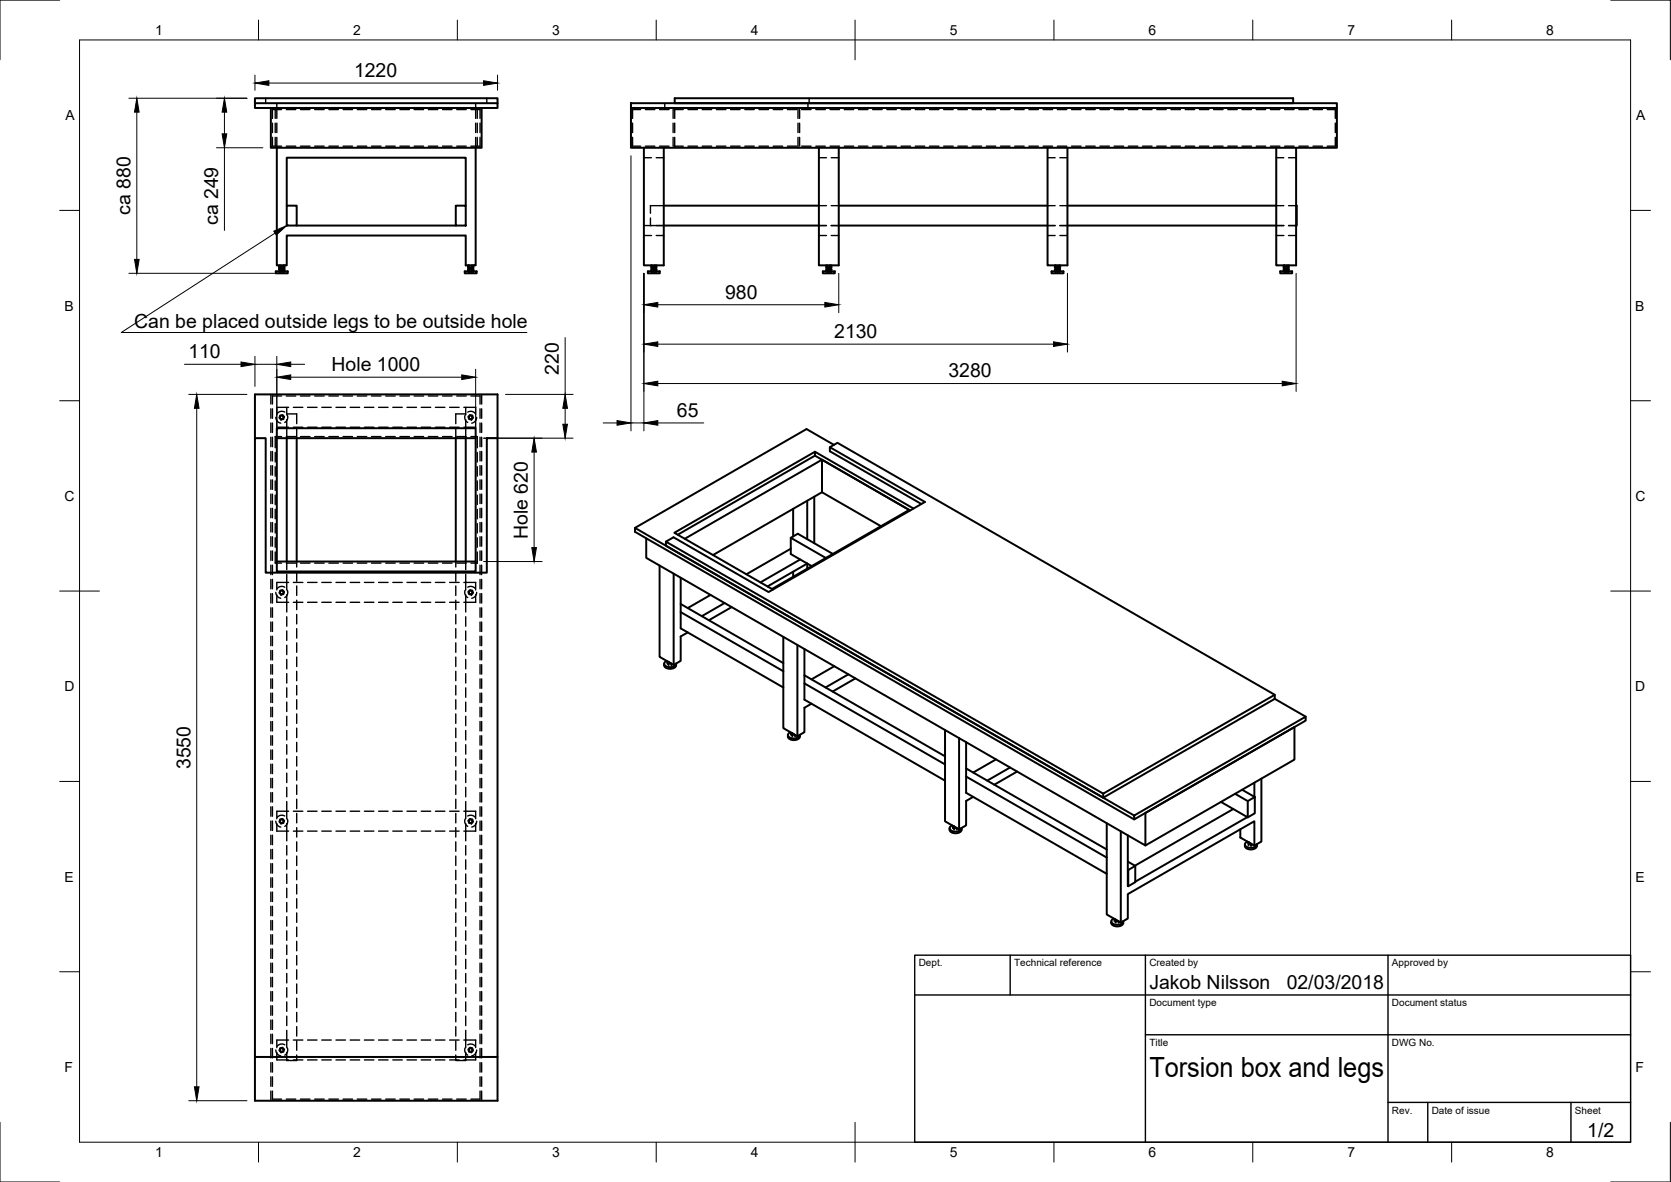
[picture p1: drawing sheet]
<svg xmlns="http://www.w3.org/2000/svg" width="420mm" height="297mm" viewBox="0 0 420 297" stroke-linecap="round" stroke-linejoin="round" font-family="sans-serif">
<!-- layer: Visible -->
<g fill="none" stroke="#000" stroke-width=".5">
<path d="M64.1 25.9v-1.2h61v1.2M64.1 25.9h61v1.2h-61zM68.1 27.1h53v10h-53zM69.6 37.1v29.6h2.5v-7.5h45v7.5h2.5v-29.6M158.6 27.1v10h177.5v-10M158.6 25.9h177.5v1.2h-177.5zM161.9 37.1v29.6h5v-29.6M169.6 24.7h155.5v1.2h-155.5zM205.9 37.1v29.6h5v-29.6M263.4 37.1v29.6h5v-29.6M320.9 37.1v29.6h5v-29.6M72.1 51.7v-12.1h45v12.1"/>
<path d="M72.1 51.7h2.5v5h-2.5zM74.6 56.7h40M114.6 51.7h2.5v5h-2.5zM166.9 56.7h39M166.9 51.7h39M210.9 56.7h52.5M210.9 51.7h52.5M268.4 56.7h52.5M268.4 51.7h52.5M325.9 51.7h.2v5h-.2M69.4 68.2h3v.5h-3zM70.2 66.7v.6h.4"/>
<path d="M70.5 67.3v.4M70.6 66.7v.6h.7M70.6 67.7h-.4v.5M71.3 67.3v.4M71.3 66.7v.6h.2v-.6M71.3 68.2v-.5h.2v.5M71.3 67.7h-.7v.5M116.9 68.2h3v.5h-3zM117.7 66.7v.6h.2v-.6M117.7 68.2v-.5h1.3v.5M117.9 67.7v.5M118 67.3v.4"/>
<path d="M118.6 66.7v.6h-.7M118.6 67.7v.5M118.8 67.3v.4M119 66.7v.6h-.4M162.9 68.2h3v.5h-3zM163.7 66.7v.6h.2M163.9 66.7v.6h.6v-.6M163.9 67.7h-.2v.5M164 67.3v.4M164.5 67.7h-.6v.5M164.5 67.7h.6v.5M164.5 67.7v.5"/>
<path d="M164.8 67.3v.4M165.1 66.7v.6h-.6M206.9 68.2h3v.5h-3zM207.7 66.7v.6h.2M207.9 66.7v.6h.6v-.6M207.9 67.7h-.2v.5M208 67.3v.4M208.5 67.7h-.6v.5M208.5 67.7h.6v.5M208.5 67.7v.5M208.8 67.3v.4M209.1 66.7v.6h-.6"/>
<path d="M264.4 68.2h3v.5h-3zM265.2 66.7v.6h.2M265.4 66.7v.6h.6v-.6M265.4 67.7h-.2v.5M265.5 67.3v.4M266 67.7h-.6v.5M266 67.7h.6v.5M266 67.7v.5M266.3 67.3v.4M266.6 66.7v.6h-.6M321.9 68.2h3v.5h-3zM322.7 66.7v.6h.2"/>
<path d="M322.9 66.7v.6h.6v-.6M322.9 67.7h-.2v.5M323 67.3v.4M323.5 67.7h-.6v.5M323.5 67.7h.6v.5M323.5 67.7v.5M323.8 67.3v.4M324.1 66.7v.6h-.6M64.1 110.1h2.7v33.8h55.6v-33.8h2.7v155.5h-61zM64.1 110.1v-11h61v11M69.6 107.6h50v36h-50zM69.6 110.1h50"/>
<path d="M72.1 110.1v31M74.6 110.1v31M114.6 110.1v31M117.1 110.1v31M204.9 113.5l-35.3 20.4 24.7 14.3M204.9 114.5l23.9 13.8M206.7 115.5v8.2l-27.4 15.8M208.7 112.4l1.9-1.1 109.9 63.3-43.1 24.8-110-63.3 1.9-1.1 23.9 13.8 39.4-22.7-23.9-13.7v1l23 13.3M209.7 111.8l-6.9-4-43.1 24.9M162.5 135.3v4.9l125.5 72.3v-8.2l37.5-21.6v8.2l-37.5 21.6M167.4 136.1v1l110 63.4 43.1-24.9v-1M172.2 135.4l34.5-19.9 21.9 12.6-34.5 19.9"/>
<path d="M198.8 137.9l-11.1 6.4M198.8 135.1l8.8 5.1M199.4 127.9v6.9M203 125.8v9.7M204.7 124.8v11.7M206.7 123.7l14.8 8.5M209.4 139.2l-8.8-5.1-1.8 1v4.1l5.3 3.1M229.7 127.8l-24.8-14.3v1l-34.5 19.9M69.6 141.1h50M165.8 142.1v23l3.6 2 1.8-1v-6.1l1.7-1.1M169.4 144.2v22.9M171.2 145.2v12.7l25.8 14.9"/>
<path d="M171.2 153.8l25.8 14.9M171.2 151.8l25.8 14.8M178.7 149.5l-5.8 3.3M182.2 151.5l-5.7 3.3M184 152.6l-5.8 3.3M199.4 143.7v1.2M201.2 140.6l-10 5.8M203 142.9v-1.3l-10 5.8M167.6 166.1l-.3 .2a.8 .8 0 0 0-.1 .9 .8 .8 0 0 0 .8 .4l.4 .1a1.4 1.4 0 0 0 1.6-1 1.19 1.19 0 0 1-1.5 1.4 1.18 1.18 0 0 1-1.5-1.3M167.8 166.8v-.4l.3 .3v.4M167.9 166.3l-.1 .1M168 166.3l.5 .3"/>
<path d="M168.1 166.4h.1M168.1 166.7l.7 .1v.4M197 160v23l3.5 2 1.8-1v-6.1l1.7-1.1M200.5 162.1v22.9M202.3 163.1v12.7l35.3 20.4M202.3 171.7l35.3 20.4M202.3 169.7l35.3 20.4M209.8 167.4l-5.8 3.3M213.3 169.5l-5.7 3.3M215.1 170.5l-5.7 3.3M320.5 175.6l7.8 4.5M198.1 184.7a1.5 1.5 0 0 0 2.4 1.1 .89 .89 0 0 0 .6-1.1"/>
<path d="M198.7 184l-.3 .2a.8 .8 0 0 0-.1 1 .8 .8 0 0 0 .9 .3l.4 .1a1.4 1.4 0 0 0 1.5-.9M198.9 184.7v-.4l.3 .3v.4M199 184.2l-.1 .1M199.1 184.2l.6 .3M199.2 184.4h.2M199.2 184.6l.7 .1v.4M237.6 183.5v22.9l3.6 2 1.7-1v-6.1l1.8-1M241.2 185.5v22.9M242.9 186.5v12.7l35.4 20.4M242.9 195.1l35.4 20.4M242.9 193.1l35.4 20.4M250.4 190.8l-5.7 3.3"/>
<path d="M254 192.9l-5.8 3.3M255.7 193.9l-5.7 3.3M277.4 199.4v1.1M310.6 199.5l3.1 1.8 1.8-1M312.3 198.5l3.2 1.8M315.4 196.7v3.5M317.2 195.7v15.8l-1.8 1-3.5-2v-2.1M238.8 208.1a1.5 1.5 0 0 0 2.4 1.1 .89 .89 0 0 0 .6-1.1M239.4 207.4l-.4 .2a.8 .8 0 0 0-.1 1 .8 .8 0 0 0 .9 .4h.4a1.4 1.4 0 0 0 1.6-.9M239.6 208.1v-.4l.3 .4v.4M239.7 207.6l-.1 .1M239.8 207.6l.1 .1"/>
<path d="M239.9 208.1h.6M240 207.8l-.1-.1 .4 .2M240.6 208.1v.4M278.3 206.9v22.9l3.5 2 1.8-1v-6.1l31.8-18.3v6.1M281.8 208.9v22.9M283.6 216.5l1.9 1.1v4.1l-1.8 1M283.6 209.9l.1 12.8v-4.1M283.6 218.6h.1M285.2 204.9l43.1-24.8v1l-43.1 24.8zM285.2 204.9l-125.5-72.2v.9l125.5 72.3M285.5 217.6l-1.8 1M310.1 203.3l-24.7 14.3"/>
<path d="M313 212.2a1.5 1.5 0 0 0 2.4 1.1 .89 .89 0 0 0 .6-1.1M313.6 205.3l-28.1 16.3M313.7 211.5l-.4 .2a.8 .8 0 0 0-.1 .9 .8 .8 0 0 0 .9 .4l.4 .1a1.4 1.4 0 0 0 1.5-1M313.7 201.3v4.1l-6.7-3.9M313.9 211.6v.4l.7 .2v.4M313.9 211.6v.8M313.9 211.7h.1M313.9 211.7l.3 .1M314.1 211.8h.1M314.1 211.8l.5 .2M314.7 212.1l-.1 .1M315.1 212.3v.1"/>
<path d="M315.5 200.3v4.1l-1.8 1M280.1 230.8l-.4 .3a.8 .8 0 0 0-.1 .9 .8 .8 0 0 0 .9 .4h.4a1.4 1.4 0 0 0 1.5-.9 1.19 1.19 0 0 1-1.5 1.3 1.18 1.18 0 0 1-1.5-1.3M280.2 231.5v-.4l.3 .4v.4M280.4 231l-.2 .1M280.4 231l.6 .4M280.5 231.2h.2M280.5 231.5h.7M281.2 231.5v.4M64.1 265.6v11h61v-11"/>
</g>
<!-- layer: Hidden -->
<g fill="none" stroke="#000" stroke-width=".35">
<path d="M66.8 24.7v1.2M68.5 30.9v2.4M68.5 34.5v2.2h2.3M69.2 27.5v2.3M69.2 30.9v2.4M69.2 34.5v2.2M69.6 25.9v3.9M69.6 30.9v2.4M69.6 34.5v2.6M70.8 27.5h-2.3v2.3M72 27.5h2.4M72 36.7h2.4"/>
<path d="M75.6 27.5h2.3M75.6 36.7h2.3M79.1 27.5h2.4M79.1 36.7h2.4M82.7 27.5h2.4M82.7 36.7h2.4M86.3 27.5h2.3M86.3 36.7h2.3M89.8 27.5h2.4M89.8 36.7h2.4M93.4 27.5h2.4M93.4 36.7h2.4"/>
<path d="M97 27.5h2.4M97 36.7h2.4M100.6 27.5h2.3M100.6 36.7h2.3M104.1 27.5h2.4M104.1 36.7h2.4M107.7 27.5h2.4M107.7 36.7h2.4M111.3 27.5h2.4M111.3 36.7h2.4M114.8 27.5h2.4M114.8 36.7h2.4"/>
<path d="M118.4 27.5h2.3v2.3M119.6 25.9v3.9M119.6 30.9v2.4M119.6 34.5v2.6M120 27.5v2.3M120 30.9v2.4M120 34.5v2.2M120.7 30.9v2.4M120.7 34.5v2.2h-2.3M122.4 24.7v1.2M159 34.5v2.2h2.1M159 30.9v2.4"/>
<path d="M161.1 27.5h-2.1v2.3M161.9 39.6h1.9M162.3 27.5h2.4M162.3 36.7h2.4M165 39.6h1.9M165.8 27.5h2.4M165.8 36.7h2.4M167.1 25.9v1.2M169.2 27.5v2.3M169.2 30.9v2.4M169.2 34.5v2.2M169.4 27.5h2.4"/>
<path d="M169.4 36.7h2.4M169.6 27.1v2.7M169.6 30.9v2.4M169.6 34.5v2.6M173 27.5h2.4M173 36.7h2.4M176.6 27.5h2.3M176.6 36.7h2.3M180.1 27.5h2.4M180.1 36.7h2.4M183.7 27.5h2.4M183.7 36.7h2.4"/>
<path d="M187.3 27.5h2.4M187.3 36.7h2.4M190.8 27.5h2.4M190.8 36.7h2.4M194.4 27.5h2.4M194.4 36.7h2.4M198 27.5h2.4M198 36.7h2.4M200.6 27.1v2.7M200.6 30.9v2.4M200.6 34.5v2.6M201 27.5v2.3"/>
<path d="M201 30.9v2.4M201 34.5v2.2M201.6 27.5h2.3M201.6 36.7h2.3M203.1 25.9v1.2M203.4 24.7v1.2M205.1 27.5h2.4M205.1 36.7h2.4M205.9 39.6h1.9M208.7 27.5h2.4M208.7 36.7h2.4M209 39.6h1.9"/>
<path d="M212.3 27.5h2.4M212.3 36.7h2.4M215.8 27.5h2.4M215.8 36.7h2.4M219.4 27.5h2.4M219.4 36.7h2.4M223 27.5h2.4M223 36.7h2.4M226.6 27.5h2.3M226.6 36.7h2.3M230.1 27.5h2.4M230.1 36.7h2.4"/>
<path d="M233.7 27.5h2.4M233.7 36.7h2.4M237.3 27.5h2.4M237.3 36.7h2.4M240.9 27.5h2.3M240.9 36.7h2.3M244.4 27.5h2.4M244.4 36.7h2.4M248 27.5h2.4M248 36.7h2.4M251.6 27.5h2.3M251.6 36.7h2.3"/>
<path d="M255.1 27.5h2.4M255.1 36.7h2.4M258.7 27.5h2.4M258.7 36.7h2.4M262.3 27.5h2.4M262.3 36.7h2.4M263.4 39.6h1.9M265.9 27.5h2.3M265.9 36.7h2.3M266.5 39.6h1.9M269.4 27.5h2.4M269.4 36.7h2.4"/>
<path d="M273 27.5h2.4M273 36.7h2.4M276.6 27.5h2.4M276.6 36.7h2.4M280.1 27.5h2.4M280.1 36.7h2.4M283.7 27.5h2.4M283.7 36.7h2.4M287.3 27.5h2.4M287.3 36.7h2.4M290.9 27.5h2.3M290.9 36.7h2.3"/>
<path d="M294.4 27.5h2.4M294.4 36.7h2.4M298 27.5h2.4M298 36.7h2.4M301.6 27.5h2.4M301.6 36.7h2.4M305.1 27.5h2.4M305.1 36.7h2.4M308.7 27.5h2.4M308.7 36.7h2.4M312.3 27.5h2.4M312.3 36.7h2.4"/>
<path d="M315.9 27.5h2.3M315.9 36.7h2.3M319.4 27.5h2.4M319.4 36.7h2.4M320.9 39.6h1.9M323 27.5h2.4M323 36.7h2.4M324 39.6h1.9M326.6 27.5h2.4M326.6 36.7h2.4M330.1 27.5h2.4M330.1 36.7h2.4"/>
<path d="M333.7 27.5h2v2.3M335.7 34.5v2.2h-2M335.7 30.9v2.4M161.9 56.7h5M161.9 59.2h1.9M163.5 54.8v1.9M165 59.2h1.9M166.9 51.7h-3.4v1.9M205.9 56.7h1.9M205.9 59.2h1.9M205.9 51.7h1.9M209 56.7h1.9"/>
<path d="M209 59.2h1.9M209 51.7h1.9M263.4 56.7h1.9M263.4 59.2h1.9M263.4 51.7h1.9M266.5 56.7h1.9M266.5 59.2h1.9M266.5 51.7h1.9M320.9 56.7h1.9M320.9 59.2h1.9M320.9 51.7h1.9M324 56.7h1.9"/>
<path d="M324 59.2h1.9M324 51.7h1.9M70.2 68.2v.1h.4M70.4 66.7v.6M70.4 67.7v.6M70.5 66.7v.6M70.5 67.7v.6M70.6 68.2v.1h.7M71.1 66.7v.6M71.1 67.7v.6M71.3 66.7v.6M71.3 67.7v.6"/>
<path d="M71.3 68.2v.1l.2-.1M117.7 68.2v.1h1.3v-.1M117.9 68.2v.1M118 66.7v.6M118 67.7v.6M118.1 66.7v.6M118.1 67.7v.6M118.6 68.2v.1M118.8 66.7v.6M118.8 67.7v.6M163.7 68.2l.2 .1M163.9 68.2v.1h.6"/>
<path d="M164 66.7v.6M164 67.7v.6M164.3 66.7v.6M164.3 67.7v.6M164.5 68.2v.1M164.8 66.7v.6M164.8 67.7v.6M164.9 66.7v.6M164.9 67.7v.6M165.1 68.2v.1h-.6M207.7 68.2l.2 .1M207.9 68.2v.1h.6"/>
<path d="M208 66.7v.6M208 67.7v.6M208.3 66.7v.6M208.3 67.7v.6M208.5 68.2v.1M208.8 66.7v.6M208.8 67.7v.6M208.9 66.7v.6M208.9 67.7v.6M209.1 68.2v.1h-.6M265.2 68.2l.2 .1M265.4 68.2v.1h.6"/>
<path d="M265.5 66.7v.6M265.5 67.7v.6M265.8 66.7v.6M265.8 67.7v.6M266 68.2v.1M266.3 66.7v.6M266.3 67.7v.6M266.4 66.7v.6M266.4 67.7v.6M266.6 68.2v.1h-.6M322.7 68.2l.2 .1M322.9 68.2v.1h.6"/>
<path d="M323 66.7v.6M323 67.7v.6M323.3 66.7v.6M323.3 67.7v.6M323.5 68.2v.1M323.8 66.7v.6M323.8 67.7v.6M323.9 66.7v.6M323.9 67.7v.6M324.1 68.2v.1h-.6M68.1 99.1v2.4M70.8 99.5h-2.3v2"/>
<path d="M72 99.5h2.4M75.6 99.5h2.3M79.1 99.5h2.4M82.7 99.5h2.4M86.3 99.5h2.3M89.8 99.5h2.4M93.4 99.5h2.4M97 99.5h2.4M100.6 99.5h2.3M104.1 99.5h2.4M107.7 99.5h2.4M111.3 99.5h2.4"/>
<path d="M114.8 99.5h2.4M118.4 99.5h2.3v2M121.1 99.1v2.4M68.1 102.7v2.4M68.1 106.3v2.4M68.1 109.9v2.4M68.1 113.4v2.4M68.1 117v2.4M68.5 102.7v2.4M68.5 106.3v2.4M68.5 109.9v2.4M68.5 113.4v2.4"/>
<path d="M68.5 117v2.4M69.2 113.7v2.4M69.2 117.3v2.4M69.4 104.9l.3 .9 .9 .5M69.6 105.5v1.9h3M70.4 104.3l.7-.1 .4 .5-.2 .7-.7 .1-.4-.5zM70.8 109.7h-1.6v2.8M71.6 103.6l-1-.2-.9 .5M72 109.7h2.4M72.1 102.4v1.9M72.1 105.5v4.6M72.1 104h2.5v2.5"/>
<path d="M72.3 104.4v1l-.7 .8M72.6 102.4h-3v1.9M73.8 107.4h2.3M73.8 102.4h2.3M74.6 107.7v2.4M75.6 109.7h2.3M77.3 107.4h2.4M77.3 102.4h2.4M79.1 109.7h2.4M80.9 107.4h2.4M80.9 102.4h2.4M82.7 109.7h2.4"/>
<path d="M84.5 107.4h2.4M84.5 102.4h2.4M86.3 109.7h2.3M88.1 107.4h2.3M88.1 102.4h2.3M89.8 109.7h2.4M91.6 107.4h2.4M91.6 102.4h2.4M93.4 109.7h2.4M95.2 107.4h2.4M95.2 102.4h2.4M97 109.7h2.4"/>
<path d="M98.8 107.4h2.3M98.8 102.4h2.3M100.6 109.7h2.3M102.3 107.4h2.4M102.3 102.4h2.4M104.1 109.7h2.4M105.9 107.4h2.4M105.9 102.4h2.4M107.7 109.7h2.4M109.5 107.4h2.4M109.5 102.4h2.4M111.3 109.7h2.4"/>
<path d="M113.1 107.4h2.3M113.1 102.4h2.3M114.6 107.7v2.4M114.8 109.7h2.4M116.6 102.4h3v1.9M116.9 104.4v1l.7 .8M117.1 102.4v1.9M117.1 105.5v4.6M117.1 104h-2.5v2.5M117.6 103.6l1-.2 .9 .5M118.1 104.2l.7 .1 .2 .7-.4 .5-.7-.1-.2-.7zM118.4 109.7h1.6v2.8"/>
<path d="M119.6 105.5v1.9h-3M119.9 104.9l-.4 .9-.9 .5M120 113.7v2.4M120 117.3v2.4M120.7 102.7v2.4M120.7 106.3v2.4M120.7 109.9v2.4M120.7 113.4v2.4M120.7 117v2.4M121.1 102.7v2.4M121.1 106.3v2.4M121.1 109.9v2.4"/>
<path d="M121.1 113.4v2.4M121.1 117v2.4M68.1 120.6v2.4M68.1 124.2v2.3M68.1 127.7v2.4M68.1 131.3v2.4M68.1 134.9v2.4M68.1 138.5v2.3M68.5 120.6v2.4M68.5 124.2v2.3M68.5 127.7v2.4M68.5 131.3v2.4"/>
<path d="M68.5 134.9v2.4M68.5 138.5v2.3M69.2 120.9v2.3M69.2 124.4v2.4M69.2 128v2.4M69.2 131.6v2.3M69.2 135.1v2.4M69.2 138.7v2.8h1.6M120 120.9v2.3M120 124.4v2.4M120 128v2.4M120 131.6v2.3"/>
<path d="M120 135.1v2.4M120 138.7v2.8h-1.6M120.7 120.6v2.4M120.7 124.2v2.3M120.7 127.7v2.4M120.7 131.3v2.4M120.7 134.9v2.4M120.7 138.5v2.3M121.1 120.6v2.4M121.1 124.2v2.3M121.1 127.7v2.4M121.1 131.3v2.4"/>
<path d="M121.1 134.9v2.4M121.1 138.5v2.3M68.1 142v2.4M68.1 145.6v2.4M68.1 149.2v2.3M68.1 152.7v2.4M68.1 156.3v2.4M68.1 159.9v2.4M68.5 142v2.4M68.5 145.6v2.4M68.5 149.2v2.3M68.5 152.7v2.4"/>
<path d="M68.5 156.3v2.4M68.5 159.9v2.4M69.4 148.9l.3 .9 .9 .5M69.6 149.5v1.9h3M70.4 148.3l.7-.1 .4 .5-.2 .7-.7 .1-.4-.5zM71.6 147.6l-1-.2-.9 .5M72 141.5h2.4M72.1 141.1v2M72.1 144.3v4M72.1 149.5v4.3M72.1 155v2.4M72.1 158.6v2.3"/>
<path d="M72.3 148.4v1l-.7 .8M72.6 146.4h-3v1.9M73.8 151.4h2.3M73.8 146.4h2.3M74.6 141.1v1.4M74.6 143.7v2.4M74.6 147.3v2.3M74.6 150.8v2.4M74.6 154.4v2.4M74.6 158v2.4M75.6 141.5h2.3M77.3 151.4h2.4"/>
<path d="M77.3 146.4h2.4M79.1 141.5h2.4M80.9 151.4h2.4M80.9 146.4h2.4M82.7 141.5h2.4M84.5 151.4h2.4M84.5 146.4h2.4M86.3 141.5h2.3M88.1 151.4h2.3M88.1 146.4h2.3M89.8 141.5h2.4M91.6 151.4h2.4"/>
<path d="M91.6 146.4h2.4M93.4 141.5h2.4M95.2 151.4h2.4M95.2 146.4h2.4M97 141.5h2.4M98.8 151.4h2.3M98.8 146.4h2.3M100.6 141.5h2.3M102.3 151.4h2.4M102.3 146.4h2.4M104.1 141.5h2.4M105.9 151.4h2.4"/>
<path d="M105.9 146.4h2.4M107.7 141.5h2.4M109.5 151.4h2.4M109.5 146.4h2.4M111.3 141.5h2.4M113.1 151.4h2.3M113.1 146.4h2.3M114.6 141.1v1.4M114.6 143.7v2.4M114.6 147.3v2.3M114.6 150.8v2.4M114.6 154.4v2.4"/>
<path d="M114.6 158v2.4M114.8 141.5h2.4M116.6 146.4h3v1.9M116.9 148.4v1l.7 .8M117.1 141.1v2M117.1 144.3v4M117.1 149.5v4.3M117.1 155v2.4M117.1 158.6v2.3M117.6 147.6l1-.2 .9 .5M118.1 148.2l.7 .1 .2 .7-.4 .5-.7-.1-.2-.7zM119.6 149.5v1.9h-3"/>
<path d="M119.9 148.9l-.4 .9-.9 .5M120.7 142v2.4M120.7 145.6v2.4M120.7 149.2v2.3M120.7 152.7v2.4M120.7 156.3v2.4M120.7 159.9v2.4M121.1 142v2.4M121.1 145.6v2.4M121.1 149.2v2.3M121.1 152.7v2.4M121.1 156.3v2.4"/>
<path d="M121.1 159.9v2.4M68.1 163.5v2.3M68.1 167v2.4M68.1 170.6v2.4M68.1 174.2v2.4M68.1 177.7v2.4M68.5 163.5v2.3M68.5 167v2.4M68.5 170.6v2.4M68.5 174.2v2.4M68.5 177.7v2.4M72.1 162.1v2.4"/>
<path d="M72.1 165.7v2.4M72.1 169.3v2.4M72.1 172.9v2.3M72.1 176.4v2.4M72.1 180v2.4M74.6 161.5v2.4M74.6 165.1v2.4M74.6 168.7v2.4M74.6 172.3v2.3M74.6 175.8v2.4M74.6 179.4v2.4M114.6 161.5v2.4"/>
<path d="M114.6 165.1v2.4M114.6 168.7v2.4M114.6 172.3v2.3M114.6 175.8v2.4M114.6 179.4v2.4M117.1 162.1v2.4M117.1 165.7v2.4M117.1 169.3v2.4M117.1 172.9v2.3M117.1 176.4v2.4M117.1 180v2.4M120.7 163.5v2.3"/>
<path d="M120.7 167v2.4M120.7 170.6v2.4M120.7 174.2v2.4M120.7 177.7v2.4M121.1 163.5v2.3M121.1 167v2.4M121.1 170.6v2.4M121.1 174.2v2.4M121.1 177.7v2.4M68.1 181.3v2.4M68.1 184.9v2.4M68.1 188.5v2.3"/>
<path d="M68.1 192v2.4M68.1 195.6v2.4M68.1 199.2v2.4M68.5 181.3v2.4M68.5 184.9v2.4M68.5 188.5v2.3M68.5 192v2.4M68.5 195.6v2.4M68.5 199.2v2.4M72.1 183.6v2.3M72.1 187.1v2.4M72.1 190.7v2.4"/>
<path d="M72.1 194.3v2.4M72.1 197.9v2.3M74.6 183v2.4M74.6 186.5v2.4M74.6 190.1v2.4M74.6 193.7v2.4M74.6 197.3v2.3M114.6 183v2.4M114.6 186.5v2.4M114.6 190.1v2.4M114.6 193.7v2.4M114.6 197.3v2.3"/>
<path d="M117.1 183.6v2.3M117.1 187.1v2.4M117.1 190.7v2.4M117.1 194.3v2.4M117.1 197.9v2.3M120.7 181.3v2.4M120.7 184.9v2.4M120.7 188.5v2.3M120.7 192v2.4M120.7 195.6v2.4M120.7 199.2v2.4M121.1 181.3v2.4"/>
<path d="M121.1 184.9v2.4M121.1 188.5v2.3M121.1 192v2.4M121.1 195.6v2.4M121.1 199.2v2.4M68.1 202.7v2.4M68.1 206.3v2.4M68.1 209.9v2.4M68.1 213.5v2.3M68.1 217v2.4M68.5 202.7v2.4M68.5 206.3v2.4"/>
<path d="M68.5 209.9v2.4M68.5 213.5v2.3M68.5 217v2.4M69.4 206.4l.3 .9 .9 .5M69.6 207v1.9h3M70.4 205.8l.7-.1 .4 .5-.2 .7-.7 .1-.4-.5zM71.6 205.1l-1-.2-.9 .5M72.1 201.4v4.4M72.1 207v4.3M72.1 212.5v2.4M72.1 216.1v2.3M72.1 219.6v2.4"/>
<path d="M72.3 205.9v1l-.7 .8M72.6 203.9h-3v1.9M73.8 208.9h2.3M73.8 203.9h2.3M74.6 200.8v2.4M74.6 204.4v2.4M74.6 208v2.4M74.6 211.6v2.3M74.6 215.1v2.4M74.6 218.7v2.4M77.3 208.9h2.4M77.3 203.9h2.4"/>
<path d="M80.9 208.9h2.4M80.9 203.9h2.4M84.5 208.9h2.4M84.5 203.9h2.4M88.1 208.9h2.3M88.1 203.9h2.3M91.6 208.9h2.4M91.6 203.9h2.4M95.2 208.9h2.4M95.2 203.9h2.4M98.8 208.9h2.3M98.8 203.9h2.3"/>
<path d="M102.3 208.9h2.4M102.3 203.9h2.4M105.9 208.9h2.4M105.9 203.9h2.4M109.5 208.9h2.4M109.5 203.9h2.4M113.1 208.9h2.3M113.1 203.9h2.3M114.6 200.8v2.4M114.6 204.4v2.4M114.6 208v2.4M114.6 211.6v2.3"/>
<path d="M114.6 215.1v2.4M114.6 218.7v2.4M116.6 203.9h3v1.9M116.9 205.9v1l.7 .8M117.1 201.4v4.4M117.1 207v4.3M117.1 212.5v2.4M117.1 216.1v2.3M117.1 219.6v2.4M117.6 205.1l1-.2 .9 .5M118.1 205.7l.7 .1 .2 .7-.4 .5-.7-.1-.2-.7zM119.6 207v1.9h-3"/>
<path d="M119.9 206.4l-.4 .9-.9 .5M120.7 202.7v2.4M120.7 206.3v2.4M120.7 209.9v2.4M120.7 213.5v2.3M120.7 217v2.4M121.1 202.7v2.4M121.1 206.3v2.4M121.1 209.9v2.4M121.1 213.5v2.3M121.1 217v2.4M68.1 220.6v2.4"/>
<path d="M68.1 224.2v2.4M68.1 227.7v2.4M68.1 231.3v2.4M68.1 234.9v2.4M68.1 238.5v2.3M68.5 220.6v2.4M68.5 224.2v2.4M68.5 227.7v2.4M68.5 231.3v2.4M68.5 234.9v2.4M68.5 238.5v2.3M72.1 223.2v2.4"/>
<path d="M72.1 226.8v2.4M72.1 230.4v2.3M72.1 233.9v2.4M72.1 237.5v2.4M74.6 222.3v2.3M74.6 225.8v2.4M74.6 229.4v2.4M74.6 233v2.4M74.6 236.6v2.3M114.6 222.3v2.3M114.6 225.8v2.4M114.6 229.4v2.4"/>
<path d="M114.6 233v2.4M114.6 236.6v2.3M117.1 223.2v2.4M117.1 226.8v2.4M117.1 230.4v2.3M117.1 233.9v2.4M117.1 237.5v2.4M120.7 220.6v2.4M120.7 224.2v2.4M120.7 227.7v2.4M120.7 231.3v2.4M120.7 234.9v2.4"/>
<path d="M120.7 238.5v2.3M121.1 220.6v2.4M121.1 224.2v2.4M121.1 227.7v2.4M121.1 231.3v2.4M121.1 234.9v2.4M121.1 238.5v2.3M68.1 242v2.4M68.1 245.6v2.4M68.1 249.2v2.4M68.1 252.8v2.3M68.1 256.3v2.4"/>
<path d="M68.1 259.9v2.4M68.5 242v2.4M68.5 245.6v2.4M68.5 249.2v2.4M68.5 252.8v2.3M68.5 256.3v2.4M68.5 259.9v2.4M72.1 241.1v2.3M72.1 244.6v2.4M72.1 248.2v2.4M72.1 251.8v2.4M72.1 255.4v2.3"/>
<path d="M72.1 258.9v4.4M74.6 240.1v2.4M74.6 243.7v2.4M74.6 247.3v2.4M74.6 250.8v2.4M74.6 254.4v2.4M74.6 258v2.4M114.6 240.1v2.4M114.6 243.7v2.4M114.6 247.3v2.4M114.6 250.8v2.4M114.6 254.4v2.4"/>
<path d="M114.6 258v2.4M117.1 241.1v2.3M117.1 244.6v2.4M117.1 248.2v2.4M117.1 251.8v2.4M117.1 255.4v2.3M117.1 258.9v4.4M120.7 242v2.4M120.7 245.6v2.4M120.7 249.2v2.4M120.7 252.8v2.3M120.7 256.3v2.4"/>
<path d="M120.7 259.9v2.4M121.1 242v2.4M121.1 245.6v2.4M121.1 249.2v2.4M121.1 252.8v2.3M121.1 256.3v2.4M121.1 259.9v2.4M68.1 263.5v2.3M68.1 267v2.4M68.1 270.6v2.4M68.1 274.2v2.4M68.5 263.5v2.3"/>
<path d="M68.5 267v2.4M68.5 270.6v2.4M68.5 274.2v2h2.3M69.4 263.9l.3 .9 .9 .5M69.6 264.5v1.9h3M70.4 263.3l.7-.1 .4 .5-.2 .7-.7 .1-.4-.5zM71.6 262.6l-1-.2-.9 .5M72 276.2h2.4M72.1 264.5v2h2.5v-1.4M72.3 263.4v1l-.7 .8M72.6 261.4h-3v1.9M73.8 266.4h2.3"/>
<path d="M73.8 261.4h2.3M74.6 261.6v2.3M75.6 276.2h2.3M77.3 266.4h2.4M77.3 261.4h2.4M79.1 276.2h2.4M80.9 266.4h2.4M80.9 261.4h2.4M82.7 276.2h2.4M84.5 266.4h2.4M84.5 261.4h2.4M86.3 276.2h2.3"/>
<path d="M88.1 266.4h2.3M88.1 261.4h2.3M89.8 276.2h2.4M91.6 266.4h2.4M91.6 261.4h2.4M93.4 276.2h2.4M95.2 266.4h2.4M95.2 261.4h2.4M97 276.2h2.4M98.8 266.4h2.3M98.8 261.4h2.3M100.6 276.2h2.3"/>
<path d="M102.3 266.4h2.4M102.3 261.4h2.4M104.1 276.2h2.4M105.9 266.4h2.4M105.9 261.4h2.4M107.7 276.2h2.4M109.5 266.4h2.4M109.5 261.4h2.4M111.3 276.2h2.4M113.1 266.4h2.3M113.1 261.4h2.3M114.6 261.6v2.3"/>
<path d="M114.8 276.2h2.4M116.6 261.4h3v1.9M116.9 263.4v1l.7 .8M117.1 264.5v2h-2.5v-1.4M117.6 262.6l1-.2 .9 .5M118.1 263.2l.7 .1 .2 .7-.4 .5-.7-.1-.2-.7zM119.6 264.5v1.9h-3M119.9 263.9l-.4 .9-.9 .5M120.7 263.5v2.3M120.7 267v2.4M120.7 270.6v2.4M120.7 274.2v2h-2.3"/>
<path d="M121.1 263.5v2.3M121.1 267v2.4M121.1 270.6v2.4M121.1 274.2v2.4"/>
<circle cx="70.9" cy="104.9" r=".4"/>
<circle cx="118.4" cy="104.9" r=".4"/>
<circle cx="70.9" cy="148.9" r=".4"/>
<circle cx="118.4" cy="148.9" r=".4"/>
<circle cx="70.9" cy="206.4" r=".4"/>
<circle cx="118.4" cy="206.4" r=".4"/>
<circle cx="70.9" cy="263.9" r=".4"/>
<circle cx="118.4" cy="263.9" r=".4"/>
</g>
<!-- layer: Border -->
<g fill="none" stroke="#000" stroke-width=".25">
<path d="M15 0h-15v15M20 10h390v277h-390zM65 5v5M115 5v5M165 5v5M215 5v10M265 5v5M315 5v5M365 5v5M405 0h15v15M15 52.9h5M410 52.9h5"/>
<path d="M15 100.7h5M410 100.7h5M15 148.5h10M405 148.5h10M15 196.4h5M410 196.4h5M15 244.2h5M410 244.2h5M0 282v15h15M65 287v5M115 287v5M165 287v5"/>
<path d="M215 282v10M265 287v5M315 287v5M365 287v5M420 282v15h-15"/>
</g>
<!-- layer: TitleBlock -->
<path d="M230 240h180v47h-180zM230 250h180M254 240v10M288 240v47M349 240v47M288 260h122M349 277h61M359 277v10M395 277v10" fill="none" stroke="#000" stroke-width=".35"/>
<!-- layer: Dimensions -->
<g fill="none" stroke="#000" stroke-width=".25">
<path d="M64.1 18.9v3.8M125.1 18.9v3.8M32.4 24.7h29.7M34.4 28.2v37M54.4 37.1h11.7M56.4 28.2v5.4M56.4 37.1v20.8M67.6 20.9h54M158.6 39.1v69.2M32.4 68.7h38M161.9 68.7v39.6M165.4 76.6h42"/>
<path d="M210.9 68.7v9.9M268.4 68.7v19.8M325.9 68.7v29.7M46.4 91.6h14.2M47.5 99.1h14.6M64.1 89.6v7.5M64.1 91.6h5.5M69.6 89.6v18.5M73.1 94.8h43M73.1 91.6h3.5M119.6 92.8v12.8M127.1 99.1h17"/>
<path d="M142.1 84.8v14.3M165.4 86.5h99.5M165.4 96.4h157M49.5 102.6v170.5M121.6 110.1h22.5M134.3 113.6v24M142.1 102.6v4M151.6 106.3h3.5M158.6 106.3h3.3M165.4 106.3h11.6M121.6 141.1h14.7M47.5 276.6h14.6"/>
</g>
<g fill="#000" stroke="#000" stroke-width=".25">
<path d="M34.4 24.7l.6 3.5h-1.2zM56.4 24.7l.6 3.5h-1.2zM55.8 33.6h1.2l-.6 3.5zM64.1 20.9l3.5-.6v1.2zM121.6 20.3l3.5 .6-3.5 .6zM33.8 65.2h1.2l-.6 3.5zM161.9 76.6l3.5-.6v1.2zM207.4 76l3.5 .6-3.5 .6zM60.6 91l3.5 .6-3.5 .5zM69.6 94.8l3.5-.6v1.2zM69.6 91.6l3.5-.6v1.1zM116.1 94.2l3.5 .6-3.5 .6z"/>
<path d="M161.9 86.5l3.5-.6v1.2zM161.9 96.4l3.5-.6v1.2zM264.9 85.9l3.5 .6-3.5 .6zM322.4 95.8l3.5 .6-3.5 .6zM49.5 99.1l.5 3.5h-1.1zM134.3 110.1l.6 3.5h-1.2zM141.5 106.6h1.2l-.6 3.5zM142.1 99.1l.6 3.5h-1.2zM155.1 105.7l3.5 .6-3.5 .6zM161.9 106.3l3.5-.6v1.2zM133.7 137.6h1.2l-.6 3.5zM48.9 273.1h1.1l-.5 3.5z"/>
</g>
<!-- layer: Annotations -->
<path d="M68.8 58.1l3.3-1.4-2.6 2.4z" fill="#000" stroke="#000" stroke-width=".25"/>
<path d="M69.2 58.6l-38.7 25h102" fill="none" stroke="#000" stroke-width=".25"/>
<text font-size="7" x="289" y="270.5">Torsion box and legs</text>
<g font-size="4.9">
<text x="89" y="19.3">1220</text>
<text x="32.8" y="54" transform="rotate(-90 32.8 54)">ca 880</text>
<text x="54.9" y="56.6" transform="rotate(-90 54.9 56.6)">ca 249</text>
<text x="182.3" y="75">980</text>
<text x="33.7" y="82.5">Can be placed outside legs to be outside hole</text>
<text x="47.4" y="90">110</text>
<text x="209.8" y="84.9">2130</text>
<text x="83.4" y="93.2">Hole 1000</text>
<text x="140.5" y="94.3" transform="rotate(-90 140.5 94.3)">220</text>
<text x="238.5" y="94.8">3280</text>
<text x="170.2" y="104.7">65</text>
<text x="132.7" y="135.5" transform="rotate(-90 132.7 135.5)">Hole 620</text>
<text x="47.9" y="193.3" transform="rotate(-90 47.9 193.3)">3550</text>
<text x="289" y="248.5">Jakob Nilsson</text>
<text x="323.5" y="248.5">02/03/2018</text>
<text x="399.1" y="285.7">1/2</text>
</g>
<g font-size="3.5">
<text x="39" y="8.8">1</text>
<text x="88.8" y="8.8">2</text>
<text x="138.8" y="8.8">3</text>
<text x="188.7" y="8.8">4</text>
<text x="238.8" y="8.8">5</text>
<text x="288.7" y="8.8">6</text>
<text x="338.8" y="8.8">7</text>
<text x="388.8" y="8.8">8</text>
<text x="16.4" y="30.2">A</text>
<text x="411.4" y="30.2">A</text>
<text x="16.2" y="78">B</text>
<text x="411.2" y="78">B</text>
<text x="16.2" y="125.9">C</text>
<text x="411.2" y="125.9">C</text>
<text x="16.2" y="173.7">D</text>
<text x="411.2" y="173.7">D</text>
<text x="16.2" y="221.5">E</text>
<text x="411.2" y="221.5">E</text>
<text x="16.2" y="269.4">F</text>
<text x="411.2" y="269.4">F</text>
<text x="39" y="290.8">1</text>
<text x="88.8" y="290.8">2</text>
<text x="138.8" y="290.8">3</text>
<text x="188.7" y="290.8">4</text>
<text x="238.8" y="290.8">5</text>
<text x="288.7" y="290.8">6</text>
<text x="338.8" y="290.8">7</text>
<text x="388.8" y="290.8">8</text>
</g>
<g font-size="2.5">
<text x="231" y="242.8">Dept.</text>
<text x="255" y="242.8">Technical reference</text>
<text x="289" y="242.8">Created by</text>
<text x="350" y="242.8">Approved by</text>
<text x="289" y="252.8">Document type</text>
<text x="350" y="252.8">Document status</text>
<text x="289" y="262.8">Title</text>
<text x="350" y="262.8">DWG No.</text>
<text x="350" y="279.8">Rev.</text>
<text x="360" y="279.8">Date of issue</text>
<text x="396" y="279.8">Sheet</text>
</g>
</svg>
